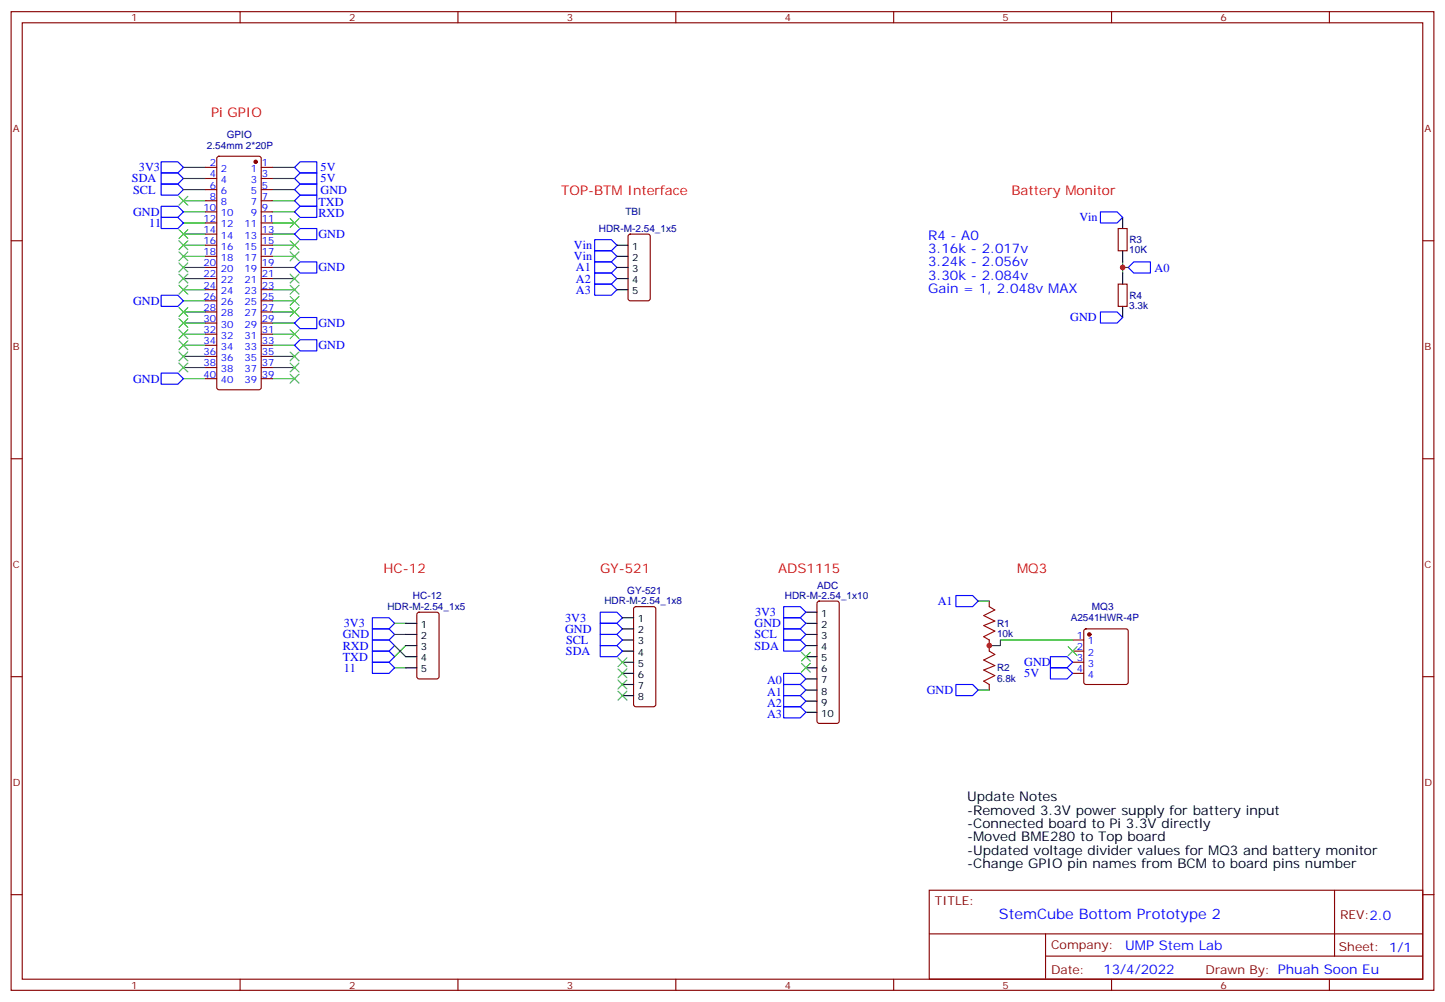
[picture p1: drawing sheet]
<svg xmlns="http://www.w3.org/2000/svg" width="459mm" height="318mm" viewBox="0 0 459 318" stroke-linecap="round" stroke-linejoin="round" font-family="sans-serif">
<g fill="none" stroke="#870000" stroke-width=".35">
<path d="M3.5 3.7h451.6v310.4h-451.6zM7.1 7.2h444.5v303.4h-444.5zM76.2 3.7v3.5M145.3 3.7v3.5M214.5 3.7v3.5M283.6 3.7v3.5M352.8 3.7v3.5M421.9 3.7v3.5M65.3 53.1h3.5M65.3 56.6h3.5M69 49.8l.5-.2h12.7l.5 .2 .2 .5v72.6l-.2 .5-.5 .2h-12.7l-.5-.2-.2-.5v-72.6zM82.9 53.1h3.5"/>
<path d="M82.9 56.6h3.5M3.5 76.4h3.6M65.3 60.1h3.5M65.3 63.7h3.5M65.3 67.2h3.5M65.3 70.7h3.5M65.3 74.3h3.5M65.3 77.8h3.5M82.9 60.1h3.5M82.9 63.7h3.5M82.9 67.2h3.5M82.9 70.7h3.5"/>
<path d="M82.9 74.3h3.5M82.9 77.8h3.5M199.6 74.5l.4-.2h5.7l.6 .4 .1 20-.5 .7h-5.9l-.6-.4-.1-20zM354.9 72.5h2.8v7.1h-2.8zM451.6 76.4h3.5M65.3 99h3.5M65.3 95.4h3.5M65.3 81.3h3.5M65.3 91.9h3.5M65.3 84.8h3.5M65.3 88.4h3.5M82.9 99h3.5"/>
<path d="M82.9 95.4h3.5M82.9 81.3h3.5M82.9 91.9h3.5M82.9 84.8h3.5M82.9 88.4h3.5M354.9 90.1h2.8v7.1h-2.8zM65.3 116.6h3.5M65.3 113.1h3.5M65.3 109.5h3.5M65.3 106h3.5M65.3 102.5h3.5M82.9 116.6h3.5"/>
<path d="M82.9 113.1h3.5M82.9 109.5h3.5M82.9 106h3.5M82.9 102.5h3.5M65.3 120.1h3.5M82.9 120.1h3.5M3.5 145.5h3.6M451.6 145.5h3.5M132.5 194.4l.5-.2h5.6l.7 .4v20.1l-.4 .6-5.9 .1-.7-.5v-20zM201.3 192.6l.5-.2h5.6l.5 .2 .2 .5v30.4l-.2 .5-.5 .2h-5.6l-.5-.2-.2-.5v-30.4zM259.5 190.9l.5-.2h5.6l.5 .2 .2 .5v37.4l-.2 .5-.5 .2h-5.6l-.5-.3-.2-.4v-37.4zM314 190.7v1.7"/>
<path d="M344.2 199.7l.5-.2h12.7l.5 .2 .2 .5v16.2l-.3 .5-.4 .2h-12.7l-.5-.2-.2-.5v-16.2zM3.5 214.7h3.6M314 203v3.6M314 217.1v1.8M340.4 203h3.6M340.4 206.6h3.6M340.4 210.1h3.6M340.4 213.6h3.6M451.6 214.7h3.5M3.5 283.8h3.6M294.9 282.4h156.7v28.2h-156.7zM295 296.2h156.4"/>
<path d="M331.8 296.2v14.2M423.5 282.4l.1 20.9M451.6 283.8h3.5M76.2 310.6v3.5M145.3 310.6v3.5M214.5 310.6v3.5M283.6 310.6v3.5M331.8 303.3h119.6M352.8 310.6v3.5M421.9 310.6v3.5"/>
</g>
<g fill="none" stroke="#00f" stroke-width=".35">
<path d="M51.2 54.9h5.2l1.8 1.7-1.8 1.8h-5.2zM51.2 58.4h5.2l1.8 1.7-1.8 1.8h-5.2zM51.2 51.3h5.2l1.8 1.8-1.8 1.8h-5.2zM95.2 51.3h5.3v3.6h-5.3l-1.7-1.8zM95.2 54.9h5.3v3.5h-5.3l-1.7-1.8zM51.2 69h5.2l1.8 1.7-1.8 1.8h-5.2zM51.2 65.4h5.2l1.8 1.8-1.8 1.8h-5.2zM93.5 60.1l1.7-1.7h5.3v3.5h-5.3zM93.5 74.3l1.7-1.8h5.3v3.5h-5.3zM95.2 65.4h5.3v3.6h-5.3l-1.7-1.8zM95.2 61.9h5.3v3.5h-5.3l-1.7-1.7zM188.7 76h5.3l1.8 1.8-1.8 1.8h-5.3z"/>
<path d="M188.7 79.6h5.3l1.8 1.7-1.8 1.8h-5.3zM349.2 67.2h5.3l1.8 1.8-1.8 1.7h-5.3zM51.2 93.7h5.2l1.8 1.7-1.8 1.8h-5.2zM93.5 84.8l1.7-1.7h5.3v3.5h-5.3zM188.7 83.1h5.3l1.8 1.7-1.8 1.8h-5.3zM188.7 86.6h5.3l1.8 1.8-1.8 1.7h-5.3zM188.7 90.1h5.3l1.8 1.8-1.8 1.8h-5.3zM349.2 99h5.3l1.8 1.7-1.8 1.8h-5.3zM358.1 84.8l1.7-1.7h5.3v3.5h-5.3zM51.2 118.4h5.2l1.8 1.7-1.8 1.8h-5.2zM93.5 102.5l1.7-1.8h5.3v3.5h-5.3zM93.5 109.5l1.7-1.7h5.3v3.5h-5.3z"/>
<path d="M118.2 196h5.3l1.7 1.7-1.7 1.8h-5.3zM118.2 199.5h5.3l1.7 1.8-1.7 1.7h-5.3zM190.5 197.7h5.3l1.8 1.8-1.8 1.8h-5.3zM190.5 194.2h5.3l1.8 1.8-1.8 1.7h-5.3zM248.7 192.4h5.3l1.8 1.8-1.8 1.8h-5.3zM248.7 196h5.3l1.8 1.7-1.8 1.8h-5.3zM248.7 199.5h5.3l1.8 1.8-1.8 1.7h-5.3zM303.4 188.9h5.3l1.7 1.8-1.7 1.7h-5.3zM118.2 203h5.3l1.7 1.8-1.7 1.8h-5.3zM118.2 206.6h5.3l1.7 1.7-1.7 1.8h-5.3zM118.2 210.1h5.3l1.7 1.7-1.7 1.8h-5.3zM190.5 204.8h5.3l1.8 1.8-1.8 1.7h-5.3z"/>
<path d="M190.5 201.3h5.3l1.8 1.7-1.8 1.8h-5.3zM248.7 203h5.3l1.8 1.8-1.8 1.8h-5.3zM248.7 213.6h5.3l1.8 1.8-1.8 1.7h-5.3zM248.7 217.1h5.3l1.8 1.8-1.8 1.8h-5.3zM303.4 217.1h5.3l1.7 1.8-1.7 1.8h-5.3zM333.4 208.3h5.3l1.7 1.8-1.7 1.7h-5.3zM333.4 211.8h5.3l1.7 1.8-1.7 1.8h-5.3zM248.7 220.7h5.3l1.8 1.7-1.8 1.8h-5.3zM248.7 224.2h5.3l1.8 1.8-1.8 1.7h-5.3z"/>
</g>
<g fill="none" stroke="#008700" stroke-width=".35">
<path d="M58.2 56.6h7.1M58.2 53.1h7.1M86.4 56.6h7.1M86.4 53.1h7.1M58.2 63.7h7.1M58.2 67.2h7.1M58.2 70.7h7.1M58.2 74.3h7.1M58.2 77.8h7.1M58.2 60.1h7.1M86.4 63.7h7.1M86.4 67.2h7.1"/>
<path d="M86.4 70.7h7.1M86.4 74.3h7.1M86.4 77.8h7.1M86.4 60.1h7.1M58.2 81.3h7.1M58.2 84.8h7.1M58.2 88.4h7.1M58.2 91.9h7.1M58.2 95.4h7.1M58.2 99h7.1M86.4 81.3h7.1M86.4 84.8h7.1"/>
<path d="M86.4 88.4h7.1M86.4 91.9h7.1M86.4 95.4h7.1M86.4 99h7.1M356.3 84.8h1.8M356.3 83.1v3.5M58.2 102.5h7.1M58.2 106h7.1M58.2 116.6h7.1M58.2 113.1h7.1M58.2 109.5h7.1M86.4 102.5h7.1"/>
<path d="M86.4 106h7.1M86.4 116.6h7.1M86.4 113.1h7.1M86.4 109.5h7.1M58.2 120.1h7.1M86.4 120.1h7.1M125.2 197.7h3.6M310.4 190.7h3.6M125.2 211.8h3.6M125.2 201.3h3.6M125.2 204.8l3.6 3.5M128.8 204.8l-3.6 3.5"/>
<path d="M310.4 218.9h3.6M340.4 203h-22.9v1.8h-3.5"/>
</g>
<g fill="none" stroke="#3c3" stroke-width=".35">
<path d="M56.8 62.3l2.8 2.8M56.8 79.9l2.8 2.8M56.8 72.8l2.8 2.9M56.8 76.4l2.8 2.8M59.6 62.3l-2.8 2.8M59.6 79.9l-2.8 2.8M59.6 72.8l-2.8 2.9M59.6 76.4l-2.8 2.8M92.1 69.3l2.8 2.8M92.1 76.4l2.8 2.8M92.1 79.9l2.8 2.8M94.9 69.3l-2.8 2.8"/>
<path d="M94.9 76.4l-2.8 2.8M94.9 79.9l-2.8 2.8M56.8 97.5l2.8 2.9M56.8 83.4l2.8 2.9M56.8 87l2.8 2.8M56.8 90.5l2.8 2.8M59.6 97.5l-2.8 2.9M59.6 83.4l-2.8 2.9M59.6 87l-2.8 2.8M59.6 90.5l-2.8 2.8M92.1 94l2.8 2.8M92.1 97.5l2.8 2.9"/>
<path d="M92.1 87l2.8 2.8M92.1 90.5l2.8 2.8M94.9 94l-2.8 2.8M94.9 97.5l-2.8 2.9M94.9 87l-2.8 2.8M94.9 90.5l-2.8 2.8M56.8 101.1l2.8 2.8M56.8 104.6l2.8 2.8M56.8 108.1l2.8 2.8M56.8 111.7l2.8 2.8M56.8 115.2l2.8 2.8M59.6 101.1l-2.8 2.8"/>
<path d="M59.6 111.7l-2.8 2.8M59.6 115.2l-2.8 2.8M59.6 104.6l-2.8 2.8M59.6 108.1l-2.8 2.8M92.1 104.6l2.8 2.8M92.1 118.7l2.8 2.8M92.1 115.2l2.8 2.8M92.1 111.7l2.8 2.8M94.9 104.6l-2.8 2.8M94.9 118.7l-2.8 2.8M94.9 115.2l-2.8 2.8M94.9 111.7l-2.8 2.8"/>
<path d="M196.1 215.7l2.9 2.8M196.1 219.3l2.9 2.8M196.1 208.7l2.9 2.8M196.1 212.2l2.9 2.8M199 215.7l-2.9 2.8M199 219.3l-2.9 2.8M199 208.7l-2.9 2.8M199 212.2l-2.9 2.8M254.4 206.9l2.8 2.8M254.4 210.4l2.8 2.9M257.2 206.9l-2.8 2.8M257.2 210.4l-2.8 2.9"/>
<path d="M339 205.1l2.8 2.9M341.8 205.1l-2.8 2.9"/>
</g>
<g fill="#870000" stroke="#870000" stroke-width=".35">
<circle cx="81.1" cy="51.3" r=".53"/>
<circle cx="345.7" cy="201.3" r=".53"/>
</g>
<g fill="none" stroke="#000" stroke-width=".35">
<path d="M195.8 77.8h3.5M356.3 69v3.5M356.3 79.6v3.5M195.8 81.3h3.5M195.8 84.8h3.5M195.8 88.4h3.5M195.8 91.9h3.5M356.3 86.6v3.5M356.3 97.2v3.5M128.8 197.7h3.5M197.6 196h3.5M197.6 199.5h3.5"/>
<path d="M255.8 194.2h3.5M255.8 197.7h3.5M128.8 201.3h3.5M128.8 204.8h3.5M128.8 208.3h3.5M128.8 211.8h3.5M197.6 203h3.5M197.6 206.6h3.5M197.6 210.1h3.5M197.6 213.6h3.5M197.6 217.1h3.5M255.8 201.3h3.5"/>
<path d="M255.8 204.8h3.5M255.8 208.3h3.5M255.8 211.8h3.5M255.8 215.4h3.5M255.8 218.9h3.5M197.6 220.7h3.5M255.8 222.4h3.5M255.8 226h3.5"/>
</g>
<path d="M314 192.4l1.7 1.1-3.5 1.8 3.5 1.7-3.5 1.4 3.5 1.8-3.5 1.8 1.8 1M314 206.6l1.7 1-3.5 1.8 3.5 1.7-3.5 1.4 3.5 1.8-3.5 1.8 1.8 1" fill="none" stroke="#a10000" stroke-width=".35"/>
<g fill="#c00">
<circle cx="356.3" cy="84.8" r=".88"/>
<circle cx="314" cy="204.8" r=".88"/>
</g>
<text font-size="4.6" fill="#00f" x="317" y="291.4">StemCube Bottom Prototype 2</text>
<g font-size="4.2" fill="#f00">
<text x="67" y="37.2">Pi GPIO</text>
<text x="178.2" y="61.9">TOP-BTM Interface</text>
<text x="321" y="61.9">Battery Monitor</text>
<text x="121.7" y="181.9">HC-12</text>
<text x="190.5" y="181.9">GY-521</text>
<text x="246.9" y="181.9">ADS1115</text>
<text x="322.8" y="181.9">MQ3</text>
</g>
<g font-size="4.2" fill="#00f">
<text x="294.6" y="76">R4 - A0</text>
<text x="294.6" y="80.3">3.16k - 2.017v</text>
<text x="294.6" y="84.5">3.24k - 2.056v</text>
<text x="294.6" y="88.7">3.30k - 2.084v</text>
<text x="294.6" y="93">Gain = 1, 2.048v MAX</text>
<text x="357.1" y="301.2">UMP Stem Lab</text>
<text x="350.2" y="309">13/4/2022</text>
</g>
<g font-size="4.2">
<text x="306.9" y="254.2">Update Notes</text>
<text x="306.9" y="258.4">-Removed 3.3V power supply for battery input</text>
<text x="306.9" y="262.6">-Connected board to Pi 3.3V directly</text>
<text x="306.9" y="266.9">-Moved BME280 to Top board</text>
<text x="306.9" y="271.1">-Updated voltage divider values for MQ3 and battery monitor</text>
<text x="306.9" y="275.3">-Change GPIO pin names from BCM to board pins number</text>
</g>
<g font-size="3.9" fill="#00f">
<text x="41.9" y="57.9">SDA</text>
<text x="44.1" y="54.3">3V3</text>
<text x="101.7" y="54.3">5V</text>
<text x="101.7" y="57.9">5V</text>
<text x="42.2" y="61.4">SCL</text>
<text x="101.1" y="65.4">TXD</text>
<text x="101.8" y="61.4">GND</text>
<text x="42.3" y="68.5">GND</text>
<text x="101.1" y="69">RXD</text>
<text x="342.6" y="70.2">Vin</text>
<text x="47.3" y="72">11</text>
<text x="101.1" y="75.5">GND</text>
<text x="182.2" y="79.1">Vin</text>
<text x="182.2" y="82.6">Vin</text>
<text x="101.1" y="86.1">GND</text>
<text x="182.8" y="86.1">A1</text>
<text x="182.8" y="89.6">A2</text>
<text x="366.4" y="86.1">A0</text>
<text x="182.8" y="93.2">A3</text>
<text x="42.3" y="96.7">GND</text>
<text x="339.7" y="102">GND</text>
<text x="101.1" y="103.7">GND</text>
<text x="101.1" y="110.8">GND</text>
<text x="42.3" y="121.4">GND</text>
<text x="297.6" y="191.9">A1</text>
<text x="179.4" y="197.2">3V3</text>
<text x="239.6" y="195.5">3V3</text>
<text x="108.8" y="202.5">GND</text>
<text x="109.1" y="199">3V3</text>
<text x="179.3" y="200.7">GND</text>
<text x="239.5" y="202.5">SCL</text>
<text x="239.5" y="199">GND</text>
<text x="108.8" y="206.1">RXD</text>
<text x="108.8" y="209.6">TXD</text>
<text x="179.6" y="207.8">SDA</text>
<text x="179.6" y="204.3">SCL</text>
<text x="239.5" y="206.1">SDA</text>
<text x="109.1" y="213.1">11</text>
<text x="325.1" y="211.3">GND</text>
<text x="325.1" y="214.9">5V</text>
<text x="243.4" y="217.1">A0</text>
<text x="243.4" y="220.7">A1</text>
<text x="294.1" y="220.1">GND</text>
<text x="243.4" y="224.2">A2</text>
<text x="243.4" y="227.7">A3</text>
</g>
<g font-size="3.9" fill="#800">
<text x="296.7" y="287">TITLE:</text>
<text x="425.3" y="291.7">REV:2.0</text>
<text x="333.6" y="301.2">Company:</text>
<text x="425" y="301.8">Sheet: 1/1</text>
<text x="333.6" y="308.9">Date:</text>
<text x="382.6" y="308.9">Drawn By: Phuah Soon Eu</text>
</g>
<g font-size="3.2" fill="#800">
<text x="41.6" y="6.7">1</text>
<text x="110.8" y="6.7">2</text>
<text x="179.9" y="6.7">3</text>
<text x="249.1" y="6.7">4</text>
<text x="318.2" y="6.7">5</text>
<text x="387.3" y="6.7">6</text>
<text x="4.1" y="41.8">A</text>
<text x="452.1" y="41.8">A</text>
<text x="4.1" y="110.9">B</text>
<text x="452.1" y="110.9">B</text>
<text x="4.1" y="180.1">C</text>
<text x="452.1" y="180.1">C</text>
<text x="4.1" y="249.2">D</text>
<text x="452.1" y="249.2">D</text>
<text x="41.6" y="313.6">1</text>
<text x="110.8" y="313.6">2</text>
<text x="179.9" y="313.6">3</text>
<text x="249.1" y="313.6">4</text>
<text x="318.2" y="313.6">5</text>
<text x="387.3" y="313.6">6</text>
</g>
<g font-size="3.2" fill="#000080">
<text x="65.7" y="47.2">2.54mm 2*20P</text>
<text x="72" y="43.7">GPIO</text>
<text x="198.5" y="68.4">TBI</text>
<text x="190" y="73.7">HDR-M-2.54_1x5</text>
<text x="358.4" y="77.2">R3</text>
<text x="358.4" y="80.4">10K</text>
<text x="358.4" y="94.8">R4</text>
<text x="358.4" y="98">3.3k</text>
<text x="131.1" y="190.1">HC-12</text>
<text x="191.8" y="191.7">HDR-M-2.54_1x8</text>
<text x="199.1" y="188.3">GY-521</text>
<text x="249.1" y="190">HDR-M-2.54_1x10</text>
<text x="259.4" y="186.9">ADC</text>
<text x="123" y="193.5">HDR-M-2.54_1x5</text>
<text x="339.8" y="197.1">A2541HWR-4P</text>
<text x="346.6" y="193.6">MQ3</text>
<text x="316.4" y="202.1">10k</text>
<text x="316.4" y="198.9">R1</text>
<text x="316.4" y="213">R2</text>
<text x="316.4" y="216.2">6.8k</text>
</g>
<g font-size="3.2" fill="#00f">
<text x="66.6" y="52.7">2</text>
<text x="83.1" y="52.7">1</text>
<text x="66.6" y="59.8">6</text>
<text x="66.6" y="56.3">4</text>
<text x="70.1" y="58">4</text>
<text x="70.1" y="54.5">2</text>
<text x="79.6" y="54.5">1</text>
<text x="79.6" y="58">3</text>
<text x="83.1" y="56.3">3</text>
<text x="83.1" y="59.8">5</text>
<text x="66.6" y="63.3">8</text>
<text x="70.1" y="65.1">8</text>
<text x="70.1" y="61.6">6</text>
<text x="79.6" y="61.6">5</text>
<text x="79.6" y="65.1">7</text>
<text x="83.1" y="63.3">7</text>
<text x="64.6" y="70.4">12</text>
<text x="64.6" y="66.9">10</text>
<text x="70.1" y="68.6">10</text>
<text x="79.6" y="68.6">9</text>
<text x="83.1" y="66.9">9</text>
<text x="83.1" y="70.4">11</text>
<text x="64.6" y="77.4">16</text>
<text x="64.6" y="73.9">14</text>
<text x="70.1" y="75.7">14</text>
<text x="70.1" y="72.1">12</text>
<text x="77.6" y="72.1">11</text>
<text x="77.6" y="75.7">13</text>
<text x="83.1" y="73.9">13</text>
<text x="83.1" y="77.4">15</text>
<text x="64.6" y="81">18</text>
<text x="70.1" y="82.7">18</text>
<text x="70.1" y="79.2">16</text>
<text x="77.6" y="79.2">15</text>
<text x="77.6" y="82.7">17</text>
<text x="83.1" y="81">17</text>
<text x="64.6" y="88">22</text>
<text x="64.6" y="84.5">20</text>
<text x="70.1" y="89.8">22</text>
<text x="70.1" y="86.3">20</text>
<text x="77.6" y="86.3">19</text>
<text x="77.6" y="89.8">21</text>
<text x="83.1" y="84.5">19</text>
<text x="83.1" y="88">21</text>
<text x="64.6" y="95.1">26</text>
<text x="64.6" y="91.5">24</text>
<text x="70.1" y="93.3">24</text>
<text x="77.6" y="93.3">23</text>
<text x="83.1" y="91.5">23</text>
<text x="83.1" y="95.1">25</text>
<text x="64.6" y="98.6">28</text>
<text x="70.1" y="100.4">28</text>
<text x="70.1" y="96.8">26</text>
<text x="77.6" y="96.8">25</text>
<text x="77.6" y="100.4">27</text>
<text x="83.1" y="98.6">27</text>
<text x="64.6" y="105.7">32</text>
<text x="64.6" y="102.1">30</text>
<text x="70.1" y="107.4">32</text>
<text x="70.1" y="103.9">30</text>
<text x="77.6" y="103.9">29</text>
<text x="77.6" y="107.4">31</text>
<text x="83.1" y="102.1">29</text>
<text x="83.1" y="105.7">31</text>
<text x="64.6" y="112.7">36</text>
<text x="64.6" y="109.2">34</text>
<text x="70.1" y="110.9">34</text>
<text x="77.6" y="110.9">33</text>
<text x="83.1" y="109.2">33</text>
<text x="83.1" y="112.7">35</text>
<text x="64.6" y="119.8">40</text>
<text x="64.6" y="116.2">38</text>
<text x="70.1" y="118">38</text>
<text x="70.1" y="114.5">36</text>
<text x="77.6" y="114.5">35</text>
<text x="77.6" y="118">37</text>
<text x="83.1" y="116.2">37</text>
<text x="83.1" y="119.8">39</text>
<text x="70.1" y="121.5">40</text>
<text x="77.6" y="121.5">39</text>
<text x="341.8" y="202.7">1</text>
<text x="341.8" y="206.2">2</text>
<text x="341.8" y="209.7">3</text>
<text x="345.3" y="204.4">1</text>
<text x="345.3" y="208">2</text>
<text x="341.8" y="213.3">4</text>
<text x="345.3" y="211.5">3</text>
<text x="345.3" y="215">4</text>
</g>
<g font-size="3.2">
<text x="200.6" y="79.2">1</text>
<text x="200.6" y="82.7">2</text>
<text x="200.6" y="86.3">3</text>
<text x="200.6" y="89.8">4</text>
<text x="200.6" y="93.3">5</text>
<text x="202.4" y="197.4">1</text>
<text x="260.6" y="195.6">1</text>
<text x="133.6" y="199.1">1</text>
<text x="133.6" y="202.7">2</text>
<text x="202.4" y="200.9">2</text>
<text x="260.6" y="199.1">2</text>
<text x="260.6" y="202.7">3</text>
<text x="133.6" y="206.2">3</text>
<text x="133.6" y="209.7">4</text>
<text x="202.4" y="204.4">3</text>
<text x="202.4" y="208">4</text>
<text x="260.6" y="206.2">4</text>
<text x="260.6" y="209.7">5</text>
<text x="133.6" y="213.3">5</text>
<text x="202.4" y="211.5">5</text>
<text x="202.4" y="215">6</text>
<text x="260.6" y="213.3">6</text>
<text x="202.4" y="218.5">7</text>
<text x="260.6" y="216.8">7</text>
<text x="260.6" y="220.3">8</text>
<text x="202.4" y="222.1">8</text>
<text x="260.6" y="223.8">9</text>
<text x="260.6" y="227.4">10</text>
</g>
</svg>
